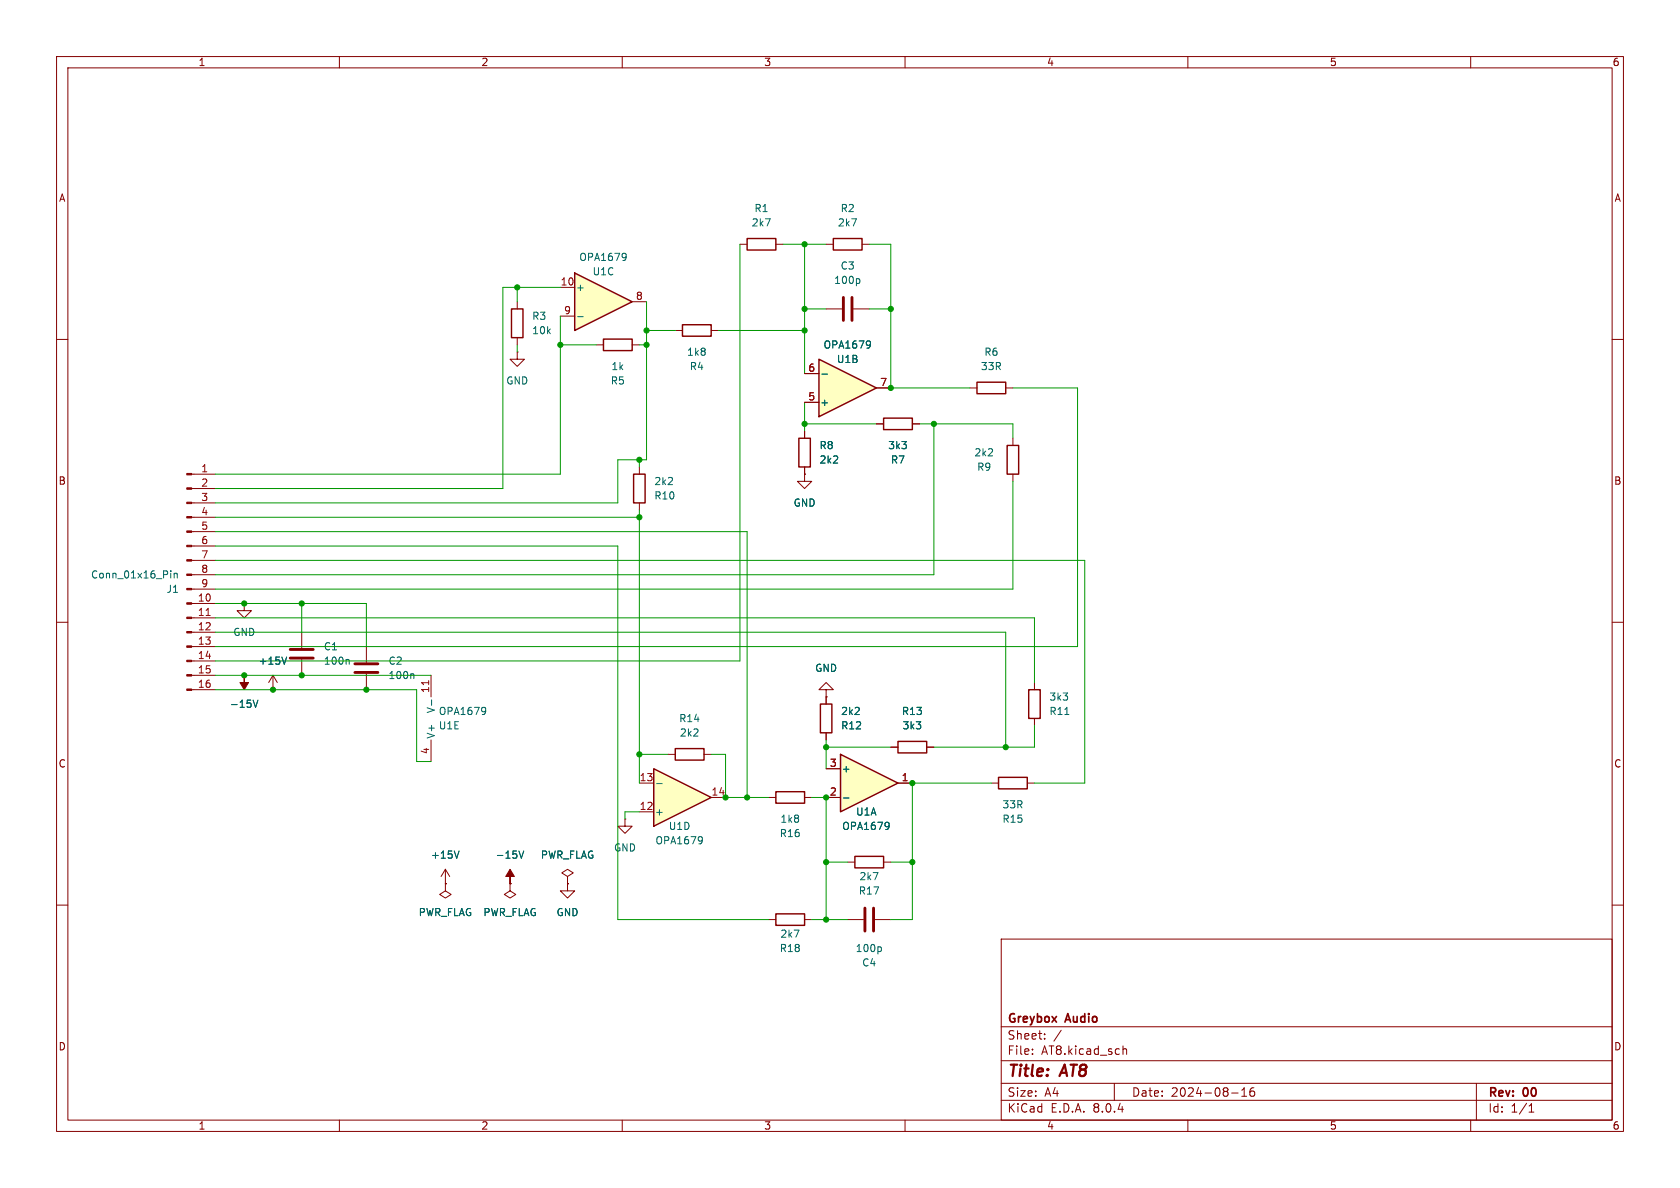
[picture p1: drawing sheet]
<svg xmlns="http://www.w3.org/2000/svg" width="297mm" height="210mm" viewBox="0 0 297 210" stroke-linecap="round" stroke-linejoin="round" font-family="sans-serif">
<g fill="none" stroke="#840000" stroke-width=".18">
<path d="M10 10h277v190h-277zM12 12h273v186h-273zM60 10v2M110 10v2M160 10v2M210 10v2M260 10v2M10 60h2M285 60h2M154.9 74.9h1.3M161.3 74.9h1.3M113 82.6v1.2"/>
<path d="M113 88.9v1.3M10 110h2M53.3 111.8v2.8M53.3 116.6v2.8M285 110h2M175.3 138.4h1.2M181.6 138.4h1.3M10 160h2M149.9 152.4h1.2M156.2 152.4h1.3M285 160h2M149.9 162.6h2.8"/>
<path d="M154.7 162.6h2.8M177 166h108v32h-108zM60 198v2M110 198v2M160 198v2M177 194.5h108M177 191.5h108M177 187.5h108M177 181.5h108M182.5 186.3v.1M182.5 185.5v.1M184.7 183.6v.1"/>
<path d="M184.7 182.8v.1M187.6 182.1l-1.3 2M197 191.5v3M198.5 184.9v1.5M198.5 185.5l.2-.1 .4 .1 .1 .9M210 198v2M217.7 193.2h1.2M219.5 193.8h.9M219.5 192.7l.5-.4v1.5M221.7 192.3a.59 .59 0 0 0-.7 .6v.6l.1 .2 .4 .1 .2-.1 .1-.5-.1-.3h-.5l-.2 .3M260 198v2M261 191.5v6.5"/>
<path d="M270.3 196.6h.9M270.3 195.5l.4-.4v1.5"/>
</g>
<path d="M156.2 73.9h5.1v2h-5.1zM112 83.8h2v5.1h-2zM176.5 137.4h5.1v2h-5.1zM151.1 151.4h5.1v2h-5.1z" fill="none" stroke="#840000" stroke-width=".25"/>
<path d="M51.3 114.8h4.1M51.3 116.3h4.1M152.9 160.5v4.1M154.4 160.5v4.1" fill="none" stroke="#840000" stroke-width=".51"/>
<path d="M61.6 116.6l.1 .2v.6M155.6 167.4l.2 .2v.4l-.2 .2" fill="none" stroke="#006464" stroke-width=".18"/>
<path d="M148.6 133.4l10.1 5-10.1 5.1z" fill="#ffffc2"/>
<path d="M141.2 77.5h2.1v5.1h-2.1zM178.1 78.7h2v5.1h-2zM119.4 132.3h5.1v2.1h-5.1zM137.2 140h5v2h-5zM148.6 133.4l10.1 5-10.1 5.1zM181.9 121.9h2v5.1h-2z" fill="none" stroke="#840000" stroke-width=".25"/>
<g fill="none" stroke="#840000" stroke-width=".18">
<path d="M91.4 62.2v1.3h1.3l-1.3 1.3-1.2-1.3h1.2M91.4 62.2h.1M142.2 76.2v1.3M179.1 77.5v1.2M33.9 99.1h4.2M33.9 96.5h4.2M33.9 94h4.2M33.9 91.4h4.2M33.9 88.9h4.2M33.9 86.4h4.2M33.9 83.8h4.2M142.2 83.8v1.3h1.3l-1.3 1.3-1.2-1.3h1.2"/>
<path d="M142.2 83.8h.1M142.2 82.6v1.2M179.1 83.8v1.3M33.9 119.4h4.2M33.9 116.8h4.2M33.9 114.3h4.2M33.9 111.8h4.2M33.9 109.2h4.2M33.9 106.7h4.2M33.9 104.1h4.2M33.9 101.6h4.2M33.9 121.9h4.2"/>
<path d="M118.1 133.4h1.3M124.5 133.4h1.2M146 135.9h2.6M158.7 138.4h2.6M182.9 120.7v1.2M182.9 127v1.3M135.9 141h1.3M142.2 141h1.3M146 141h2.6"/>
</g>
<path d="M30.2 100.9v.1M30.2 101.3v.9M30.8 101.3v.9M30.8 101.5l.2-.2 .3 .1v.8M188.3 126.3h.7M149.1 141.1h1M156.9 145.4l.2 .1a1.07 1.07 0 0 1-.1 1M157.2 145.9l-.3 .2" fill="none" stroke="#006464" stroke-width=".18"/>
<g fill="#840000" stroke="#840000" stroke-width=".18">
<path d="M33 121.8h.9v.2h-.9z"/>
<path d="M33 119.3h.9v.2h-.9z"/>
<path d="M33 116.7h.9v.3h-.9z"/>
<path d="M33 114.2h.9v.2h-.9z"/>
<path d="M33 111.6h.9v.3h-.9z"/>
<path d="M33 109.1h.9v.2h-.9z"/>
<path d="M33 106.6h.9v.2h-.9z"/>
<path d="M33 104h.9v.3h-.9z"/>
<path d="M33 101.5h.9v.2h-.9z"/>
<path d="M33 98.9h.9v.3h-.9z"/>
<path d="M33 96.4h.9v.2h-.9z"/>
<path d="M33 93.9h.9v.2h-.9z"/>
<path d="M33 91.3h.9v.3h-.9z"/>
<path d="M33 88.8h.9v.2h-.9z"/>
<path d="M33 86.2h.9v.3h-.9z"/>
<path d="M33 83.7h.9v.2h-.9z"/>
</g>
<path d="M36.4 108.8h.8" fill="none" stroke="#a90000" stroke-width=".18"/>
<path d="M115.6 135.9l10.1 5.1-10.1 5.1z" fill="#ffffc2"/>
<path d="M90.4 54.6h2.1v5.1h-2.1zM106.7 59.9h5.1v2.1h-5.1zM172.7 67.6h5.1v2h-5.1zM115.6 135.9l10.1 5.1-10.1 5.1zM145 124.5h2.1v5h-2.1zM158.7 131.1h5.1v2h-5.1zM137.2 161.5h5v2.1h-5z" fill="none" stroke="#840000" stroke-width=".25"/>
<g fill="none" stroke="#840000" stroke-width=".18">
<path d="M91.4 53.3v1.3M91.4 59.7v1.3M105.4 61h1.3M111.8 61h1.2M171.4 68.6h1.3M177.8 68.6h1.3M113 138.4h2.6M146 121.9h-1.2l1.2-1.2 1.3 1.2h-1.3v1.3M146 123.2h.1M146 123.2v1.3M146 129.5v1.3M157.5 132.1h1.2"/>
<path d="M163.8 132.1h1.3M78.7 156.2v1.3l-1 .6 1 .7 1.1-.7-1.1-.6M78.7 156.2h.1M90.2 156.2v1.3l-1 .6 1 .7 1-.7-1-.6M90.2 156.2h.1M100.3 154.9l1-.6-1-.6-1 .6 1 .6v1.3M100.3 156.2h.1M100.3 156.2v1.3h1.3l-1.3 1.3-1.2-1.3h1.2M110.5 144.8v1.3h1.3l-1.3 1.2-1.3-1.2h1.3M110.5 144.8h.1M113 143.5h2.6M125.7 141h2.6"/>
<path d="M135.9 162.6h1.3M142.2 162.6h1.3"/>
</g>
<path d="M116.1 138.5h1M91.7 150.4l.5 1.3 .4-1.3M123.9 147.9l.2 .1a1.07 1.07 0 0 1-.1 1M124.2 148.4l-.3 .3" fill="none" stroke="#006464" stroke-width=".18"/>
<path d="M90.2 153.7l.7 1.2h-.7v1.3v-1.3h-.8z" fill="#840000" stroke="#840000" stroke-width=".18"/>
<path d="M144.8 63.5l10.1 5.1-10.1 5.1z" fill="#ffffc2"/>
<path d="M144.8 63.5l10.1 5.1-10.1 5.1z" fill="none" stroke="#840000" stroke-width=".25"/>
<path d="M142.2 71.1h2.6M142.2 66h2.6M154.9 68.6h2.6M43.2 106.7v1.3h-1.3l1.3 1.2 1.2-1.2h-1.2M43.2 106.7h.1M43.2 119.4h.1M78.7 156.2h.1M78.7 153.7l-.7 1.2M78.7 153.7v2.5M78.7 153.7l.8 1.2" fill="none" stroke="#840000" stroke-width=".18"/>
<path d="M145.3 66.1h1M153.6 60.3l.2 .1a1.07 1.07 0 0 1-.1 1M153.9 60.8l-.3 .3M44.8 123.8l.4 1.2 .4-1.2M81.2 150.4l-.5 1.3" fill="none" stroke="#006464" stroke-width=".18"/>
<path d="M43.2 119.4v1.3h.7l-.7 1.2-.8-1.2h.8z" fill="#840000" stroke="#840000" stroke-width=".18"/>
<path d="M101.6 48.3l10.2 5-10.2 5.1z" fill="#ffffc2"/>
<path d="M101.6 48.3l10.2 5-10.2 5.1zM120.6 57.4h5.1v2h-5.1zM132.1 42.2h5.1v2h-5.1zM147.3 42.2h5.1v2h-5.1z" fill="none" stroke="#840000" stroke-width=".25"/>
<g fill="none" stroke="#840000" stroke-width=".18">
<path d="M99.1 50.8h2.5M99.1 55.9h2.5M111.8 53.3h2.5M119.4 58.4h1.2M125.7 58.4h1.3M130.8 43.2h1.3M137.2 43.2h1.2M146 43.2h1.3M146 54.6h2.8M150.9 54.6h2.8M152.4 43.2h1.3M142.2 71.1h2.6"/>
<path d="M142.2 66h2.6M142.2 76.2v1.3M154.9 68.6h2.6M154.9 74.9h1.3M161.3 74.9h1.3M142.2 83.8h.1M142.2 82.6v1.2M43.2 119.4h.1M48.3 119.4l-.8 1.3M48.3 119.4v2.5M48.3 119.4l.7 1.3M64.8 114.3v2.8"/>
<path d="M64.8 119.1v2.8M76.2 119.4v3.8M48.3 121.9h.1M76.2 130.8v3.8M146 123.2h.1M146 135.9h2.6M146 123.2v1.3M146 129.5v1.3M157.5 132.1h1.2M158.7 138.4h2.6M163.8 132.1h1.3M78.7 156.2h.1"/>
<path d="M90.2 156.2h.1M100.3 156.2h.1M146 141h2.6"/>
</g>
<g fill="none" stroke="#006464" stroke-width=".18">
<path d="M102.1 56h1M110.5 44.8l.1 .1a1.07 1.07 0 0 1-.1 1M110.7 45.3l-.2 .3M151.8 49.3l.2 .2v.4l-.2 .2M145.3 66.1h1M153.6 60.3l.2 .1a1.07 1.07 0 0 1-.1 1M153.9 60.8l-.3 .3M50.7 116.1l-.4 1.3M73 119.1l.2 .2v.7M44.8 123.8l.4 1.2 .4-1.2M76.3 123.7v1M85.6 125l.2 .2a1.07 1.07 0 0 1-.1 1"/>
<path d="M85.9 125.6l-.3 .2M81.2 150.4l-.5 1.3M91.7 150.4l.5 1.3 .4-1.3M149.1 141.1h1M156.9 145.4l.2 .1a1.07 1.07 0 0 1-.1 1M157.2 145.9l-.3 .2"/>
</g>
<path d="M149.1 52.6v4M150.6 52.6v4M62.7 117.3h4.1M62.7 118.9h4.1" fill="none" stroke="#840000" stroke-width=".51"/>
<path d="M75.8 120.3v.7" fill="none" stroke="#a90000" stroke-width=".18"/>
<g fill="none" stroke="#009600" stroke-width=".18">
<path d="M91.4 50.8v2.5M99.1 50.8h-10.2v35.6h-50.8M99.1 55.9v27.9h-61M114.3 53.3v28h-5.1v7.6h-71.1M114.3 58.4h5.1M127 58.4h15.2M130.8 43.2v73.6h-92.7M138.4 43.2h7.6M142.2 43.2v22.8M142.2 54.6h3.8M153.7 43.2h3.8v25.4h13.9M153.7 54.6h3.8"/>
<path d="M91.4 61v1.2M99.1 61h6.3M113 61h1.3M142.2 71.1v5.1M142.2 74.9h12.7M162.6 74.9h16.5v2.6M165.1 74.9v26.7h-127M179.1 68.6h11.4v45.7h-152.4M38.1 99.1h153.7v39.3h-8.9M38.1 96.5h71.1v66.1h26.7M38.1 94h94v47M38.1 91.4h74.9"/>
<path d="M113 81.3v1.3M113 90.2v48.2M179.1 85.1v19h-141M38.1 111.8h139.7v20.3M38.1 109.2h144.8v11.5M38.1 106.7h26.7v7.6M38.1 119.4h38.1M53.3 106.7v5.1M38.1 121.9h35.6v12.7h2.5M113 133.4h5.1M125.7 133.4h2.6v7.6h7.6M146 132.1h11.5"/>
<path d="M146 130.8v5.1M175.3 138.4h-14v24.2h-3.8M182.9 128.3v3.8h-17.8M113 143.5h-2.5v1.3M143.5 141h2.5v21.6M146 152.4h3.9M157.5 152.4h3.8M143.5 162.6h6.4"/>
</g>
<g fill="#009600" stroke="#009600" stroke-width=".18">
<circle cx="161.3" cy="138.4" r=".46"/>
<circle cx="161.3" cy="152.4" r=".46"/>
<circle cx="177.8" cy="132.1" r=".46"/>
<circle cx="146" cy="141" r=".46"/>
<circle cx="146" cy="162.6" r=".46"/>
<circle cx="114.3" cy="61" r=".46"/>
<circle cx="91.4" cy="50.8" r=".46"/>
<circle cx="114.3" cy="58.4" r=".46"/>
<circle cx="113" cy="91.4" r=".46"/>
<circle cx="113" cy="81.3" r=".46"/>
<circle cx="99.1" cy="61" r=".46"/>
<circle cx="142.2" cy="43.2" r=".46"/>
<circle cx="142.2" cy="58.4" r=".46"/>
<circle cx="142.2" cy="54.6" r=".46"/>
<circle cx="157.5" cy="54.6" r=".46"/>
<circle cx="165.1" cy="74.9" r=".46"/>
<circle cx="157.5" cy="68.6" r=".46"/>
<circle cx="142.2" cy="74.9" r=".46"/>
<circle cx="146" cy="132.1" r=".46"/>
<circle cx="113" cy="133.4" r=".46"/>
<circle cx="146" cy="152.4" r=".46"/>
<circle cx="128.3" cy="141" r=".46"/>
<circle cx="132.1" cy="141" r=".46"/>
<circle cx="48.3" cy="121.9" r=".46"/>
<circle cx="64.8" cy="121.9" r=".46"/>
<circle cx="53.3" cy="119.4" r=".46"/>
<circle cx="43.2" cy="119.4" r=".46"/>
<circle cx="53.3" cy="106.7" r=".46"/>
<circle cx="43.2" cy="106.7" r=".46"/>
</g>
<g font-size="2.8" fill="#840000">
<text x="178" y="190.9">Title:</text>
<text x="187.7" y="190.9">AT8</text>
</g>
<g font-size="2.1" fill="#840000">
<text x="178" y="184">Sheet:</text>
<text x="178" y="181.2">Greybox</text>
<text x="188.5" y="181.2">Audio</text>
<text x="178" y="186.7">File:</text>
<text x="184.1" y="186.7">AT8.kicad_sch</text>
<text x="178" y="196.9">KiCad</text>
<text x="178" y="194.1">Size:</text>
<text x="184.7" y="194.1">A4</text>
<text x="185.7" y="196.9">E.D.A.</text>
<text x="193.3" y="196.9">8.0.4</text>
<text x="200" y="194.1">Date:</text>
<text x="207" y="194.1">2024-08-16</text>
<text x="263" y="194.3">Rev:</text>
<text x="263" y="196.9">Id:</text>
<text x="267.1" y="196.9">1/1</text>
<text x="269.4" y="194.3">00</text>
</g>
<g font-size="1.8" fill="#840000">
<text x="35" y="11.9">1</text>
<text x="85" y="11.9">2</text>
<text x="135" y="11.9">3</text>
<text x="185" y="11.9">4</text>
<text x="235" y="11.9">5</text>
<text x="285" y="11.9">6</text>
<text x="10.3" y="35.9">A</text>
<text x="285.3" y="35.9">A</text>
<text x="10.3" y="85.9">B</text>
<text x="285.3" y="85.9">B</text>
<text x="10.3" y="135.9">C</text>
<text x="285.3" y="135.9">C</text>
<text x="10.3" y="185.9">D</text>
<text x="285.3" y="185.9">D</text>
<text x="35" y="199.9">1</text>
<text x="85" y="199.9">2</text>
<text x="135" y="199.9">3</text>
<text x="185" y="199.9">4</text>
<text x="235" y="199.9">5</text>
<text x="285" y="199.9">6</text>
</g>
<g font-size="1.8" fill="#006464">
<text x="132.8" y="40.2">2k7</text>
<text x="133.3" y="37.7">R1</text>
<text x="148" y="40.2">2k7</text>
<text x="148.5" y="37.7">R2</text>
<text x="102.3" y="46.3">OPA1679</text>
<text x="148.5" y="47.9">C3</text>
<text x="101.7" y="51.7">+</text>
<text x="104.7" y="48.9">U1C</text>
<text x="147.4" y="50.4">100p</text>
<text x="94" y="56.7">R3</text>
<text x="94" y="59.3">10k</text>
<text x="108" y="65.6">1k</text>
<text x="121.4" y="63.1">1k8</text>
<text x="121.8" y="65.6">R4</text>
<text x="145.5" y="61.8">OPA1679</text>
<text x="147.9" y="64.4">U1B</text>
<text x="173.3" y="65.6">33R</text>
<text x="173.9" y="63.1">R6</text>
<text x="89.4" y="68.2">GND</text>
<text x="107.9" y="68.2">R5</text>
<text x="144.9" y="72">+</text>
<text x="144.8" y="79.6">R8</text>
<text x="144.8" y="82.1">2k2</text>
<text x="156.9" y="79.6">3k3</text>
<text x="157.4" y="82.1">R7</text>
<text x="172.2" y="80.9">2k2</text>
<text x="172.6" y="83.4">R9</text>
<text x="115.6" y="86">2k2</text>
<text x="115.6" y="88.5">R10</text>
<text x="140.2" y="89.8">GND</text>
<text x="16" y="102.5">Conn_01x16_Pin</text>
<text x="29.4" y="105">J1</text>
<text x="41.1" y="112.6">GND</text>
<text x="45.6" y="117.7">+15V</text>
<text x="57.2" y="115.2">C1</text>
<text x="57.2" y="117.7">100n</text>
<text x="68.6" y="117.7">C2</text>
<text x="144" y="119">GND</text>
<text x="40.5" y="125.3">-15V</text>
<text x="68.6" y="120.2">100n</text>
<text x="185.4" y="124.1">3k3</text>
<text x="77.1" y="130.7" transform="rotate(-90 77.1 130.7)">V+</text>
<text x="77.1" y="126.2" transform="rotate(-90 77.1 126.2)">V-</text>
<text x="77.5" y="126.6">OPA1679</text>
<text x="77.5" y="129.1">U1E</text>
<text x="120" y="127.9">R14</text>
<text x="120.1" y="130.4">2k2</text>
<text x="148.6" y="126.6">2k2</text>
<text x="148.6" y="129.1">R12</text>
<text x="159.3" y="126.6">R13</text>
<text x="159.5" y="129.1">3k3</text>
<text x="185.4" y="126.6">R11</text>
<text x="148.7" y="136.8">+</text>
<text x="177.1" y="143.1">33R</text>
<text x="115.7" y="144.4">+</text>
<text x="115.8" y="149.5">OPA1679</text>
<text x="118.1" y="146.9">U1D</text>
<text x="137.8" y="148.2">R16</text>
<text x="137.9" y="145.6">1k8</text>
<text x="148.8" y="146.9">OPA1679</text>
<text x="151.2" y="144.4">U1A</text>
<text x="177.1" y="145.6">R15</text>
<text x="76.1" y="152">+15V</text>
<text x="87.5" y="152">-15V</text>
<text x="95.5" y="152">PWR_FLAG</text>
<text x="108.5" y="150.7">GND</text>
<text x="151.8" y="155.8">2k7</text>
<text x="151.7" y="158.3">R17</text>
<text x="73.9" y="162.2">PWR_FLAG</text>
<text x="85.4" y="162.2">PWR_FLAG</text>
<text x="98.3" y="162.2">GND</text>
<text x="137.9" y="166">2k7</text>
<text x="137.8" y="168.5">R18</text>
<text x="151.2" y="168.5">100p</text>
<text x="152.3" y="171">C4</text>
</g>
<g font-size="1.8" fill="#a90000">
<text x="99" y="50.5">10</text>
<text x="112.3" y="53.1">8</text>
<text x="99.6" y="55.6">9</text>
<text x="142.8" y="65.8">6</text>
<text x="142.8" y="70.9">5</text>
<text x="155.5" y="68.3">7</text>
<text x="35.5" y="83.6">1</text>
<text x="35.5" y="86.1">2</text>
<text x="35.5" y="88.6">3</text>
<text x="35.5" y="91.2">4</text>
<text x="35.5" y="93.7">5</text>
<text x="35.5" y="96.3">6</text>
<text x="35.5" y="98.8">7</text>
<text x="35.5" y="101.3">8</text>
<text x="34.9" y="106.4">10</text>
<text x="35.5" y="103.9">9</text>
<text x="34.9" y="109">11</text>
<text x="34.9" y="111.5">12</text>
<text x="34.9" y="114">13</text>
<text x="34.9" y="116.6">14</text>
<text x="34.9" y="119.1">15</text>
<text x="34.9" y="121.7">16</text>
<text x="75.9" y="122.6" transform="rotate(-90 75.9 122.6)">11</text>
<text x="75.9" y="133.4" transform="rotate(-90 75.9 133.4)">4</text>
<text x="146.6" y="135.6">3</text>
<text x="113" y="143.3">12</text>
<text x="113" y="138.2">13</text>
<text x="125.7" y="140.7">14</text>
<text x="146.6" y="140.7">2</text>
<text x="159.3" y="138.2">1</text>
</g>
</svg>
